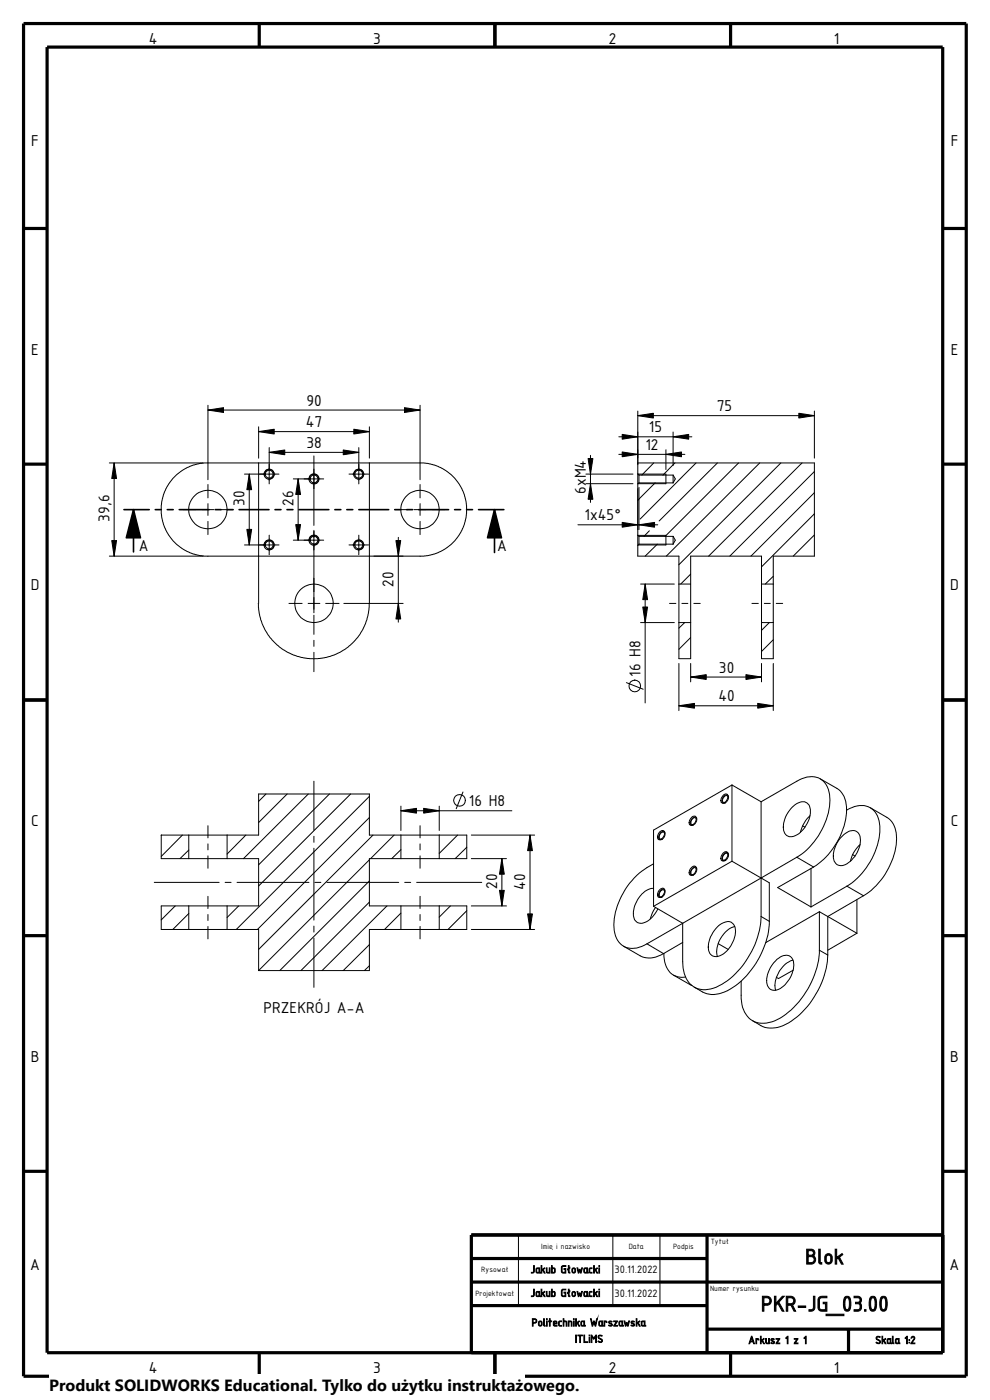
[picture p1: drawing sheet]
<svg xmlns="http://www.w3.org/2000/svg" width="210mm" height="297mm" viewBox="0 0 210 297" stroke-linecap="round" stroke-linejoin="round" font-family="sans-serif">
<g fill="none" stroke="#000" stroke-width=".21">
<path d="M23.2 98.2h19.9M24.2 98.2v19.8M44.1 86v15.8M44.1 87h45M54.9 90.6v6.6M54.9 98.2v29.8M54.9 91.6h23.5M57.1 95v7.7M57.1 96h19M66.6 96.7v14.8M76.1 95v7.7M78.4 98.2l-.1 30.7-.2 1.7-.6 1.8-.5 1.2-1.1 1.7-1.5 1.5-1 .8-1.3 .8-2.1 .9-1.5 .3-2 .2-1.8-.2-1.7-.4-2-.8-1.2-.8-1-.8-1.5-1.5-1.1-1.7-.9-2.1-.4-1.6-.1-1.9"/>
<path d="M78.4 90.6v6.6M89.1 86v15.8M125.3 96.6v10M131.3 96.4h14M131.3 92.7h15.5M135.3 98.2h37.5v19.8h-8.8v5.9M135.3 87.2v13.3M135.3 88.2h37.5M138.7 98.2l-2.6 2.6M141.3 95.4v4.2M142.8 91.7v7.1M143.2 98.2l-2.6 2.6"/>
<path d="M147.7 98.2l-11.9 11.9M152.2 98.2l-12.4 12.3M156.7 98.2l-15.6 15.6M161.2 98.2l-19.8 19.8M165.7 98.2l-21.7 21.6M170.1 98.2l-19.8 19.8M172.8 87.2v10M23.2 118h19.9M36.7 101.5l1.4-1.3 1.5-1 1.5-.6 2.1-.4 47.5 .1 2.3 .7 1.5 .8 1.2 .9 1.4 1.6 1.1 1.9 .6 1.7 .2 2.2-.1 1.6-.3 1.4-.6 1.5-.9 1.3-1 1.2-1.2 1-1.3 .9-1.5 .6-1.4 .3-1.6 .1-46.6-.1-1.4-.3-1.5-.6-2.1-1.5-1.7-2-1.1-2.2-.5-2.3 .1-2.5 .3-1.4 .6-1.5zM38.8 108.1h2.8M42.8 108.1h2.5M44.1 102.8v2.8"/>
<path d="M44.1 106.8v2.5M44.1 110.6v2.8M46.6 108.1h2.8M51.9 115.6h7.3M51.9 100.6h7.3M52.9 100.6v15M56.1 115.9a1.01 1.01 0 0 1 .9-1.3 1.01 1.01 0 0 1 1.1 1.1 1.01 1.01 0 0 1-1.2 .9M56.1 100.9a.99 .99 0 0 1 .9-1.3 .99 .99 0 0 1 1.1 1 .99 .99 0 0 1-1.2 1M57.1 113.5v4.2M62.2 114.6h6.5M62.2 101.6h6.5M63.2 101.6v13"/>
<path d="M65.6 114.9a1.01 1.01 0 0 1 .9-1.3 1.01 1.01 0 0 1 1.1 1.1 1.01 1.01 0 0 1-1.3 .9M65.6 101.9a1.01 1.01 0 0 1 .9-1.3 1.01 1.01 0 0 1 1.1 1.1 1.01 1.01 0 0 1-1.3 .9M66.6 112.5v17.5M74 115.6h4.2M74 100.6h4.2M75.1 115.9a1.01 1.01 0 0 1 .9-1.3 1.01 1.01 0 0 1 1.1 1.1 1.01 1.01 0 0 1-1.2 .9M75.1 100.9a.99 .99 0 0 1 .9-1.3 .99 .99 0 0 1 1.1 1 .99 .99 0 0 1-1.2 1M76.1 113.5v4.2M83.8 108.1h2.8M84.5 114v18M87.8 108.1h2.5M89.1 102.8v2.8"/>
<path d="M89.1 106.8v2.5M89.1 110.6v2.8M91.6 108.1h2.8M122.6 111.3h16.9M124.3 100.6h10M124.3 102.6h10M135.3 115.7v2.3h8.7v5.9M135.3 102.7v10.8M135.3 113.5l.3 .3M135.3 100.5l.3 .3M135.3 100.5v2.2M135.3 113.5v2.2"/>
<path d="M135.3 113.6h6v2h-6M135.3 100.6h6v2h-6M135.6 100.8v1.6M135.6 113.8v1.6M135.6 115.4l-.3 .3M135.6 115.4h7.2M135.6 113.8h7.2M135.6 102.4l-.3 .3M135.6 102.4h7.2M135.6 100.8h7.2M135.6 103.4v9M137.8 112.6l-1.2 1.2"/>
<path d="M139 102.4l-3.7 3.7M139.4 115.4l-2.5 2.6M142.8 113.8l.5 .8-.5 .8M142.8 100.8l.5 .8-.5 .8M142.8 113.8v1.6M142.8 100.8v1.6M172.8 100l-18 18M172.8 104.5l-13.5 13.5M172.8 109l-11.3 11.3M172.8 113.5l-4.5 4.5M61.3 128h2.8M65.4 128h2.5"/>
<path d="M66.6 130.5v4.1M66.6 135.8v1.3M66.6 138.4v4.1M69.1 128h2.8M72.9 128h12.6M135.9 123.9h7.1M135.9 132.1h7.1M136.9 123.9v25.2M142 128h1.4M144 123.9v8.2M144 132.1v7.6h2.5v-7.6M144 123.9h2.5"/>
<path d="M144 132.1h2.5M144.7 128h1.2M145.2 132.1l-1.2 1.2M146.5 123.9v8.2M146.5 121.8l-2.1 2.1M146.5 135.3l-2.5 2.5M146.5 123.9v-5.9h15v5.9M147.2 128h1.3M159.5 128h1.4M161.5 123.9v8.2M161.5 132.1v7.6h2.5v-7.6M161.5 123.9h2.5"/>
<path d="M161.5 132.1h2.5M162.1 128h1.3M163.2 132.1l-1.7 1.6M164 122.3l-1.7 1.6M164 135.7l-2.5 2.5M164 123.9v8.2M164.7 128h1.3M132.9 144.8l3.5 1.4M144 140.8v9.9M144 149.7h20M146.5 140.8v3.9M146.5 143.6h15"/>
<path d="M161.5 140.8v3.9M164 140.8v9.9M38.7 177.2l-4.5 4.5M40 177.2h8.2M40 177.2h-5.8v5h5.8M40 177.2v5M44.1 175.2v2.6M44.1 179v1.3M48.2 177.2h6.7v-8.8h23.5v8.8h6.6M48.2 177.2v5M52.2 177.2l-4 4M56.4 168.4l-1.5 1.6"/>
<path d="M60.9 168.4l-6 6.1M65.4 168.4l-13.8 13.8M66.6 165.7v10.4M66.6 177.4v1.3M66.6 180v15.2M69.9 168.4l-15 15.1M74.4 168.4l-19.5 19.6M78.4 169l-28.3 28.2M78.4 173.4l-23.8 23.8M79.1 177.2l-24.2 24.2M83.6 177.2l-5 5M85 171v5.2"/>
<path d="M85 177.2v5M85 172h23.6M85 177.2h8.2M89.1 175.2v2.6M89.1 179v1.3M93.2 177.2h5.8v5h-5.8M93.2 171v5.2M93.2 177.2v5M97.1 177.2l-3.9 3.9M98.2 168l-1.4 3.6M99 179.7l-2.4 2.5M100 177.2h13.4"/>
<path d="M112.4 177.2v20M140 176.5a.6 .6 0 0 1 .8-.2 .6 .6 0 0 1 .1 .9 .98 .98 0 0 1-1.3 .8l-.1-.6zM140.1 176.7l.6-.3h.2a1.16 1.16 0 0 1-1 1.7 1.02 1.02 0 0 1 .2-1.4zM141 176.8a.51 .51 0 0 0-.6-.3 .51 .51 0 0 0-.4 .5 .57 .57 0 0 0-.2 .6 .57 .57 0 0 0 .5 .4M146.9 173.3a.53 .53 0 0 1 .7-.1 .53 .53 0 0 1 .1 .7 1.06 1.06 0 0 1-1.4 1 1.48 1.48 0 0 1 .6-1.6zM146.9 173.6l.2-.2h.5a1.16 1.16 0 0 1-1 1.7 1.02 1.02 0 0 1 .3-1.5zM147.7 173.8v-.2a.81 .81 0 0 0-.9 .1 .81 .81 0 0 0-.2 .8l.1 .4h.4M153.6 168.6a.57 .57 0 0 1 .8 0 .57 .57 0 0 1-.1 .8 .98 .98 0 0 1-1.3 .8 1.48 1.48 0 0 1 .6-1.6zM153.6 168.9l.2-.2h.5a1.16 1.16 0 0 1-1 1.7 .99 .99 0 0 1 .3-1.5zM154.4 169.1a.51 .51 0 0 0-.5-.3 .51 .51 0 0 0-.4 .4 .52 .52 0 0 0-.3 .7 .52 .52 0 0 0 .6 .3M155.3 166.5v16.2M155.3 166.5l6.2 3.6"/>
<path d="M155.3 166.5l-16.7 9.6v16.2M161.5 170.1l7.5-4.4a4.8 4.8 0 0 1 5.4-.2 6.3 6.3 0 0 1 1.5 6.2 15.4 15.4 0 0 1-6.9 10.2M161.5 170.1v24.3M168 171.3a2.62 2.62 0 0 1 3.2-1 3.1 3.1 0 0 1 .4 3.6 5.3 5.3 0 0 1-3.9 3.6 1.84 1.84 0 0 1-1.5-2.5 6.2 6.2 0 0 1 1.8-3.7zM170.3 175.2l.5 .3M171.8 173.1a7.1 7.1 0 0 0-2 3.5M174 165.2l3.5 2.1a5.7 5.7 0 0 1 2 5.8 15.8 15.8 0 0 1-6.9 10.8M178.6 177.4a2.81 2.81 0 0 1 3-1.1 2.3 2.3 0 0 1 .9 2.8 6 6 0 0 1-3.9 4.5 1.73 1.73 0 0 1-1.8-2 6.3 6.3 0 0 1 1.8-4.2zM179.6 171.9a4.8 4.8 0 0 1 5.4-.3 5.8 5.8 0 0 1 1.6 5.6 15.8 15.8 0 0 1-6.9 10.8M182.5 179.2a6.4 6.4 0 0 0-2.1 3.5M184.6 171.4l3.5 2a5.1 5.1 0 0 1 2.1 5.2 15.5 15.5 0 0 1-7 11.4M32.7 187.2h13.8"/>
<path d="M37.2 192.2l-3 3M40 192.2h8.2M40 197.2h8.2M40 182.2h8.2M40 192.2h-5.8v5h5.8M40 180.3l-1.8 1.9M40 193.8l-3.3 3.4M40 192.2v5M44.1 181.6v2.6M44.1 190.2v2.5M44.1 194v1.3M44.1 196.6v2.6"/>
<path d="M47.8 187.2h1.2M48.2 197.2h6.7v8.7M48.2 182.2h6.7v10h-6.7M48.2 192.2v5M50.3 187.2h15.2M50.6 192.2l-2.4 2.4M66.6 196.5v1.2M66.6 199v10.5M66.8 187.2h1.3M69.3 187.2h15.3M78.4 182.4l-23.5 23.5M78.4 186.9l-19 19"/>
<path d="M78.4 191.4l-14.6 14.5M82.1 192.2l-13.8 13.7M85 180.3l-1.9 1.9M85 193.7l-3.4 3.5M85 197.2h-6.6v8.7h-23.5M85 182.2h-6.6v10h6.6M85 192.2v5M85 192.2h8.2M85 197.2h8.2M85 182.2h8.2M85.9 187.2h1.2M88.4 187.2h13.8"/>
<path d="M89.1 181.6v2.6M89.1 190.2v2.5M89.1 194v1.3M89.1 196.6v2.6M93.2 192.2h5.8v5h-5.8M93.2 192.2v5M95.5 192.2l-2.3 2.4M99 193.2l-4 4M100 197.2h13.4M100 192.2h7.4M100 182.2h7.4M106.5 182.2v10"/>
<path d="M138.6 188.5a4.9 4.9 0 0 0-3.9 3.6 3.1 3.1 0 0 0 .4 3.5 2.62 2.62 0 0 0 3.2-.9l1.2-1.9M138.6 183.3a15.4 15.4 0 0 0-8.3 13.6 4.1 4.1 0 0 0 3.8 4.3l1-.1 2.1-.9M138.6 192.3l6.2 3.6M139.1 192.5l-.7 1.2-.4 1.2M140.1 188.9l.3-.2 .5-.1a1.14 1.14 0 0 1-1 1.8 .98 .98 0 0 1 .2-1.5zM140.1 188.6a.58 .58 0 0 1 .8 0 .58 .58 0 0 1 0 .8 .93 .93 0 0 1-1.3 .8 1.51 1.51 0 0 1 .5-1.6zM141 189.1l-.1-.2a.63 .63 0 0 0-.6 0 .63 .63 0 0 0-.4 .5 .46 .46 0 0 0-.1 .6 .46 .46 0 0 0 .5 .2M144.8 199.9l-4 2.4M144.8 195.9l-7.6 4.3M146.9 183.9a.52 .52 0 0 1 .6-.1 .52 .52 0 0 1 .2 .7 1.22 1.22 0 0 1-1.3 1.1 1.27 1.27 0 0 1 .5-1.7zM146.9 184.2l.5-.3h.2a1.14 1.14 0 0 1-1 1.8 .96 .96 0 0 1 .3-1.5zM147.7 184.4v-.2a.62 .62 0 0 0-.7 0 .62 .62 0 0 0-.4 .5 .46 .46 0 0 0-.1 .6 .46 .46 0 0 0 .6 .2"/>
<path d="M152.4 196.4a2.22 2.22 0 0 1 3.1-.4 3.5 3.5 0 0 1 0 3.8 4.8 4.8 0 0 1-3.7 3.1 1.84 1.84 0 0 1-1.5-2.4 7.1 7.1 0 0 1 2.1-4.1zM153.4 181a.59 .59 0 0 1 .9-.2 .59 .59 0 0 1 0 .9 .98 .98 0 0 1-1.3 .8v-.8zM153.6 181.1l.2-.2h.5a1.16 1.16 0 0 1-1 1.7 .99 .99 0 0 1 .3-1.5zM154.4 181.3a.51 .51 0 0 0-.5-.3 .51 .51 0 0 0-.4 .5l-.2 .8 .2 .2h.3M155.3 182.7l6.2 3.6M155.3 182.7l-16.7 9.6M155.9 196.6a5.7 5.7 0 0 0-3.7 6.3M161.5 194.4l1.7 1.1M161.5 186.3l-16.7 9.6M161.5 186.3l1.7 1v8.2M161.5 194.4a18.5 18.5 0 0 1-8.4 14.4 5.4 5.4 0 0 1-6.6 0 6.7 6.7 0 0 1-1.7-4.8v-8.1M163.2 195.5a18.1 18.1 0 0 1-8.9 14.7 5.6 5.6 0 0 1-5.3 .2l-1.7-1"/>
<path d="M169 181.9l-7.5 4.4M169 181.9l3.6 2M172 184.2v8.2M172.6 183.9l-7.6 4.4 7 4.1M173.8 193.4l1.8 1M173.8 193.4l-11.4 6.6M173.8 193.4v8.2M175.6 194.4l6.2 3.6M175.6 194.4v8.2M179.7 188l-7.7 4.4M179.7 188l3.5 2M180.9 181.3l.5 .3"/>
<path d="M181.8 190.9v7.1M181.8 198l-6.2 3.6M183.2 190l-7.6 4.4M78.4 200.4l-5.6 5.5M78.4 204.9l-1.1 1M132.3 200.7l3.5 2.1a4.9 4.9 0 0 0 5-.5M137.2 200.2l3.6 2.1M140.8 202.3a4.6 4.6 0 0 0 2.9 4.9l1.7 .1M142.9 206.9l3.9 2.2M152.4 200.2l2.1 1.2M164.8 203.5a2.27 2.27 0 0 1 3.1-.4 4.4 4.4 0 0 1-.8 5.1 3.3 3.3 0 0 1-3.5 1.8 2.62 2.62 0 0 1-.8-3.2 7.2 7.2 0 0 1 2-3.3zM168.2 203.7a5.7 5.7 0 0 0-3.7 6.4"/>
<path d="M168.3 205.8l-3.2 1.8-.4-.3M173.8 201.6l1.8 1M173.8 201.6a18.1 18.1 0 0 1-8.9 14.7 5.2 5.2 0 0 1-6-.3 6.5 6.5 0 0 1-1.7-4.8v-3M175.6 202.6a18.3 18.3 0 0 1-8.9 14.7 5.7 5.7 0 0 1-5.3 .3l-1.8-1.1M110 262v15M130 262v15M140 262v15"/>
<circle cx="44.1" cy="108.1" r="4.1"/>
<circle cx="57.1" cy="100.6" r="1.07"/>
<circle cx="57.1" cy="115.6" r=".82"/>
<circle cx="57.1" cy="115.6" r="1.08"/>
<circle cx="57.1" cy="100.6" r=".84"/>
<circle cx="66.6" cy="114.6" r=".82"/>
<circle cx="66.6" cy="101.6" r=".82"/>
<circle cx="66.6" cy="101.6" r="1.08"/>
<circle cx="66.6" cy="114.6" r="1.08"/>
<circle cx="76.1" cy="100.6" r="1.07"/>
<circle cx="76.1" cy="115.6" r=".82"/>
<circle cx="76.1" cy="115.6" r="1.08"/>
<circle cx="76.1" cy="100.6" r=".84"/>
<circle cx="89.1" cy="108.1" r="4.1"/>
<circle cx="66.6" cy="128" r="4.1"/>
<circle cx="134.7" cy="145.5" r="1.24"/>
<circle cx="97.5" cy="169.8" r="1.24"/>
</g>
<g fill="none" stroke="#000" stroke-width=".68" stroke-linecap="butt">
<path d="M5 5h200v287h-200zM10 10h190v277h-190zM55 5v5M105 5v5M155 5v5M5 48.5h5M200 48.5h5M5 98.5h5M200 98.5h5M5 148.5h5M200 148.5h5M5 198.5h5"/>
<path d="M200 198.5h5M5 248.5h5M200 248.5h5M100 277h50M100 272h100M100 267h50M150 262v25M200 262h-100v25M55 287v5M105 287v10M150 282h50M155 287v5"/>
<path d="M180 282v5"/>
</g>
<g fill="#000" stroke="#000" stroke-width=".21">
<path d="M24.2 98.2l.5 3.3h-1zM44.1 87l3.3-.5v1zM54.9 91.6l3.3-.5v1zM57.1 96l3.3-.5v1zM72.8 95.5l3.3 .5-3.3 .5zM75.1 91.1l3.3 .5-3.3 .5zM85.8 86.5l3.3 .5-3.3 .5zM135.3 88.2l3.3-.5v1zM132 95.9l3.3 .5-3.3 .5zM132 92.2l3.3 .5-3.3 .5zM141.3 96.4l3.3-.5v1zM142.8 92.7l3.3-.5v1z"/>
<path d="M169.5 87.7l3.3 .5-3.3 .5zM23.7 114.7h1l-.5 3.3zM52.9 100.6l.5 3.3h-1zM52.4 112.3h1l-.5 3.3zM62.7 111.3h1.1l-.6 3.3zM63.2 101.6l.6 3.3h-1.1zM84 114.7h1l-.5 3.3zM124.8 97.3h1l-.5 3.3zM125.3 102.6l.5 3.3h-1zM132 110.8l3.3 .5-3.3 .5zM135.6 111.3l3.3-.5v1zM84.5 128l.5 3.3h-1z"/>
<path d="M136.9 123.9l.5 3.3h-1zM136.4 128.8h1l-.5 3.3zM144 149.7l3.3-.5v1zM146.5 143.6l3.3-.5v1zM158.2 143.1l3.3 .5-3.3 .5zM160.7 149.2l3.3 .5-3.3 .5zM85 172l3.3-.5v1zM89.9 171.5l3.3 .5-3.3 .5zM112.4 177.2l.5 3.3h-1zM106.5 182.2l.5 3.3h-1zM106 188.9h1l-.5 3.3zM111.9 193.9h1l-.5 3.3z"/>
</g>
<path d="M28.3 108.1l1.5 6h-3zM104.9 108.1l1.5 6h-3z" fill="#000" stroke="#000" stroke-width=".34"/>
<g fill="none" stroke="#000" stroke-width=".34">
<path d="M26.3 108.1h5.4M28.3 108.1v9M32.9 108.1h1.3M35.5 108.1h1.2M38 108.1h6.4M45.6 108.1h1.3M48.2 108.1h1.2M50.7 108.1h6.4M58.3 108.1h1.3M60.9 108.1h1.2M63.4 108.1h6.4M71 108.1h1.3"/>
<path d="M73.6 108.1h1.2M76.1 108.1h6.4M83.7 108.1h1.3M86.3 108.1h1.2M88.8 108.1h6.4M96.4 108.1h1.3M99 108.1h1.2M101.5 108.1h5.4M104.9 108.1v9.1"/>
</g>
<path d="M10.4 291.5h100.9v5.5h-100.9z" fill="#fff"/>
<g font-size="4.9">
<text x="170.8" y="268.2">Blok</text>
<text x="161.4" y="278.2">PKR-JG_03.00</text>
</g>
<g font-size="3.6">
<text x="31.5" y="9.2">4</text>
<text x="79.2" y="9.2">3</text>
<text x="129.2" y="9.2">2</text>
<text x="176.9" y="9.2">1</text>
<text x="6.6" y="30.9">F</text>
<text x="201.7" y="30.9">F</text>
<text x="6.6" y="75.2">E</text>
<text x="201.7" y="75.2">E</text>
<text x="65" y="86.1">90</text>
<text x="152.1" y="87.2">75</text>
<text x="64.9" y="90.6">47</text>
<text x="65" y="95">38</text>
<text x="136.9" y="95.5">12</text>
<text x="137.7" y="91.7">15</text>
<text x="51.9" y="107.4" transform="rotate(-90 51.9 107.4)">30</text>
<text x="62.2" y="107.4" transform="rotate(-90 62.2 107.4)">26</text>
<text x="124.2" y="104.8" transform="rotate(-90 124.2 104.8)">6xM4</text>
<text x="23.2" y="110.7" transform="rotate(-90 23.2 110.7)">39,6</text>
<text x="124" y="110.4">1x45°</text>
<text x="29.5" y="116.8">A</text>
<text x="105.5" y="116.9">A</text>
<text x="6.6" y="125.2">D</text>
<text x="83.5" y="124.5" transform="rotate(-90 83.5 124.5)">20</text>
<text x="201.6" y="125.2">D</text>
<text x="135.8" y="143.6" transform="rotate(-90 135.8 143.6)">16 H8</text>
<text x="152.5" y="142.7">30</text>
<text x="152.4" y="148.8">40</text>
<text x="99.5" y="171.1">16 H8</text>
<text x="6.6" y="175.2">C</text>
<text x="201.7" y="175.2">C</text>
<text x="105.5" y="188.6" transform="rotate(-90 105.5 188.6)">20</text>
<text x="111.4" y="188.7" transform="rotate(-90 111.4 188.7)">40</text>
<text x="55.9" y="214.9">PRZEKRÓJ A-A</text>
<text x="6.6" y="225.2">B</text>
<text x="201.6" y="225.2">B</text>
<text x="6.4" y="269.5">A</text>
<text x="201.4" y="269.5">A</text>
<text x="31.5" y="291.2">4</text>
<text x="79.2" y="291.2">3</text>
<text x="129.2" y="291.2">2</text>
<text x="176.9" y="291.2">1</text>
</g>
<text font-size="3.4" x="10.4" y="295.2">Produkt SOLIDWORKS Educational. Tylko do użytku instruktażowego.</text>
<g font-size="2.5">
<text x="112.6" y="270.1">Jakub Głowacki</text>
<text x="112.6" y="275.1">Jakub Głowacki</text>
<text x="130.4" y="270.1">30.11.2022</text>
<text x="130.4" y="275.1">30.11.2022</text>
<text x="112.8" y="281.3">Politechnika Warszawska</text>
<text x="122" y="284.8">ITLiMS</text>
<text x="158.7" y="285.1">Arkusz 1 z 1</text>
<text x="185.7" y="285.1">Skala 1:2</text>
</g>
<g font-size="1.7">
<text x="150.8" y="263.9">Tytuł</text>
<text x="102.1" y="269.9">Rysował</text>
<text x="114.8" y="264.9">Imię i nazwisko</text>
<text x="133.4" y="264.9">Data</text>
<text x="142.8" y="264.9">Podpis</text>
<text x="100.8" y="274.9">Projektował</text>
<text x="150.6" y="273.9">Numer rysunku</text>
</g>
</svg>
